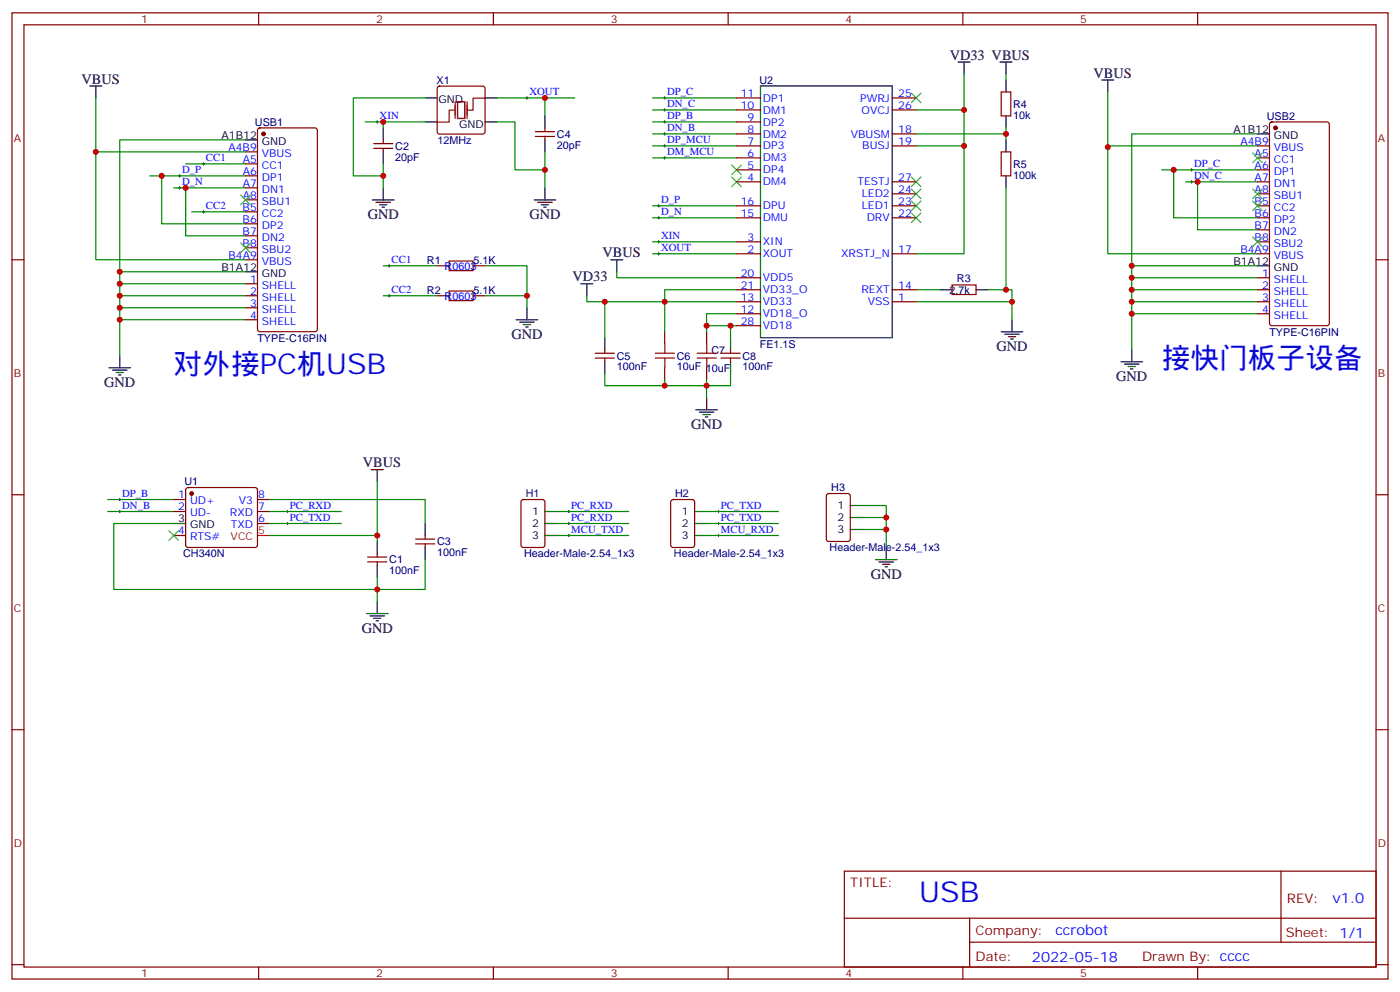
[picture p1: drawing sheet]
<svg xmlns="http://www.w3.org/2000/svg" width="412mm" height="292mm" viewBox="0 0 412 292" stroke-linecap="round" stroke-linejoin="round" font-family="sans-serif">
<g fill="none" stroke="#870000" stroke-width=".35">
<path d="M3.5 3.8h405.4v284.3h-405.4zM7.1 7.3h398.2v277.3h-398.2zM76.2 3.8v3.5M145.3 3.8v3.5M214.5 3.8v3.5M283.6 3.8v3.5M352.8 3.8v3.5M76.1 37.8l.5-.2h16.2l.6 .5 .1 58.8-.5 .7h-16.4l-.7-.4-.1-58.9zM129 25.6l.5-.3h12.7l.5 .3 .2 .5v12.7l-.2 .5-.5 .2h-12.7l-.5-.3-.2-.4v-12.7zM157.7 38.7h5.6M160.5 37.7v1M217 39.4h7"/>
<path d="M217 35.9h7M217 32.3h7M217 28.8h7M262.8 39.4h7.1M262.8 32.3h7.1M262.8 28.8h7.1M294.9 27.1h2.8v7h-2.8zM374.2 36.1l.4-.2h16.3l.6 .4 .1 58.8-.5 .7h-16.5l-.6-.4-.1-58.8zM72.3 44.7h3.5M72.3 48.2h3.5M72.3 51.8h3.5M72.3 55.3h3.5"/>
<path d="M72.3 58.8h3.5M110.1 43.7h5.6M110.1 42.3h5.6M112.9 41.2v1.1M112.9 43.7v1M157.7 40.1h5.6M160.5 40.1v1.1M217 53.5h7M217 50h7M217 46.5h7M217 42.9h7M262.8 53.5h7.1"/>
<path d="M262.8 42.9h7.1M262.8 57h7.1M294.9 44.7h2.8v7.1h-2.8zM370.4 53.5h3.5M370.4 50h3.5M370.4 46.5h3.5M370.4 42.9h3.5M370.4 57h3.5M3.5 76.4h3.6M72.3 76.4h3.5M72.3 62.3h3.5M72.3 65.9h3.5"/>
<path d="M72.3 69.4h3.5M72.3 72.9h3.5M128.8 78.2h3.5M132.3 76.8h7.1v2.8h-7.1zM139.3 78.2h3.6M217 64.1h7M217 60.6h7M217 74.7h7M217 71.2h7M262.8 64.1h7.1M262.8 60.6h7.1M262.8 74.7h7.1"/>
<path d="M370.4 64.1h3.5M370.4 60.6h3.5M370.4 74.7h3.5M370.4 71.2h3.5M370.4 67.6h3.5M405.3 76.4h3.6M72.3 87h3.5M72.3 83.5h3.5M72.3 90.6h3.5M72.3 94.1h3.5M128.8 87h3.5M132.3 85.6h7.1v2.9h-7.1z"/>
<path d="M139.3 87h3.6M195.8 97.6v3.5M208.1 97.6v3.5M217 92.3h7M217 88.8h7M217 85.3h7M217 81.7h7M217 95.8h7M262.8 88.8h7.1M262.8 85.3h7.1M280.5 83.9h7v2.8h-7zM370.4 92.3h3.5"/>
<path d="M370.4 88.8h3.5M370.4 85.3h3.5M370.4 81.7h3.5M175.3 105.4h5.7M175.3 104h5.7M178.2 102.9v1.1M178.2 105.4v1M195.8 108.2v3.5M208.1 108.2v3.5M212.4 105.4h5.6M212.4 104h5.6M215.2 102.9v1.1"/>
<path d="M215.2 105.4v1M3.5 145.6h3.6M51.2 147h3.5M51.2 150.5h3.5M51.2 157.6h3.5M54.9 143.7l.5-.2h19.7l.5 .2 .2 .5v16.2l-.2 .5-.5 .2h-19.7l-.5-.2-.2-.5v-16.2zM75.8 147h3.6M75.8 150.5h3.6M75.8 154.1h3.6M122.4 158.6h5.7M125.2 157.6v1M153.7 147.2l.5-.2h5.6l.7 .4v13l-.4 .7h-5.9l-.7-.4v-13z"/>
<path d="M197.8 147.2l.5-.2h5.6l.7 .4v13l-.5 .7h-5.8l-.7-.4v-13zM243.7 145.4l.4-.2h5.7l.6 .5 .1 12.9-.5 .7h-5.9l-.6-.4-.1-13zM405.3 145.6h3.6M108.3 165.3h5.6M108.3 163.9h5.6M111.1 162.9v1M111.1 165.3v1.1M122.4 160.1h5.7M125.2 160.1v1M3.5 214.7h3.6M405.3 214.7h3.6M248.7 256.4h156.6v28.2h-156.6z"/>
<path d="M377.3 256.4v20.9M248.7 270.2h156.5M285.6 277.3h119.6M285.6 270.2v14.1M3.5 283.9h3.6M76.2 284.6v3.5M145.3 284.6v3.5M214.5 284.6v3.5M283.6 284.6v3.5M352.8 284.6v3.5M405.3 283.9h3.6"/>
</g>
<g fill="none" stroke="#008700" stroke-width=".35">
<path d="M28.2 28.8v47.6h44.1M107.6 35.9h17.6M112.9 35.9v1.7M125.2 28.8h-21.1v23h8.8v-3.6M146.4 35.9h5.3v14.1h8.8M146.4 28.8h22.9M160.5 28.8v5.3M192.3 28.8h24.7M192.3 32.3h24.7M192.3 35.9h24.7M192.3 39.4h24.7M269.9 39.4h26.4"/>
<path d="M284 21.8v10.5h-14.1M284 32.3v10.6h-14.1M296.3 21.8v1.7M296.3 37.6v3.6M326.3 27.1v16.2M370.4 39.4h-37v63.5M28.2 44.7h44.1M44.1 51.8h28.2M47.6 51.8v14.1h24.7M51.2 55.3h21.1M54.7 55.3v14.1h17.6M54.7 48.2h17.6"/>
<path d="M72.3 41.2h-37v63.5M112.9 51.8v3.5M160.5 44.7v10.6M192.3 42.9h24.7M192.3 46.5h24.7M284 42.9v31.8h-14.1M296.3 55.3v30M342.2 50h28.2M345.7 50v14.1h24.7M349.2 53.5h21.2M352.8 53.5v14.1h17.6M370.4 42.9h-44.1v31.8h44.1"/>
<path d="M35.3 80h37M56.4 62.3h15.9M112.9 78.2h15.9M142.9 78.2h12.3v8.8M181.7 80v1.7h35.3M192.3 60.6h24.7M192.3 64.1h24.7M192.3 71.2h24.7M192.3 74.7h24.7M333.4 78.2h37M35.3 94.1h37M35.3 90.6h37"/>
<path d="M35.3 87h37M35.3 83.5h37M112.9 87h15.9M142.9 87h12.3v3.6M172.9 87v1.8h44.1M178.2 88.8v10.6M208.1 95.8h8.9M215.2 95.8v3.6M217 92.3h-8.9v5.3M217 85.3h-21.2v12.3M269.9 85.3h7M269.9 88.8h28.2"/>
<path d="M291 85.3h7.1v8.8M333.4 81.7h37M333.4 85.3h37M333.4 88.8h37M333.4 92.3h37M178.2 110v3.5h17.6M208.1 111.7v5.3M215.2 110v3.5h-19.4v-1.8M31.7 147h19.5M31.7 150.5h19.5M51.2 154.1h-17.7v19.4h91.7v-8.9M79.4 147h45.8v7.1"/>
<path d="M79.4 150.5h21.1M79.4 154.1h21.1M111.1 141.7v15.9h-31.7M111.1 157.6v1.7M164 150.5h21.2M164 154.1h21.2M164 157.6h21.2M208.1 150.5h21.2M208.1 154.1h21.2M208.1 157.6h21.2M254 148.8h7.1v12.3M254 152.3h7.1"/>
<path d="M254 155.8h7.1M111.1 169.9v7.1"/>
</g>
<g fill="none" stroke="#000" stroke-width=".29">
<path d="M110.8 35.9h.7M111.1 35.5v.7M154.9 28.8h.7M155.2 28.5v.7M195.4 35.9h.7M195.4 28.8h.7M195.4 32.3h.7M195.4 39.4h.7M195.8 28.5v.7M195.8 32v.7M195.8 35.5v.7M195.8 39.1v.7"/>
<path d="M52.6 51.8h.7M52.6 55.3h.7M52.9 51.4v.7M52.9 54.9v.7M59.6 48.2h.7M60 47.9v.7M195.4 42.9h.7M195.4 46.5h.7M195.8 42.6v.7M195.8 46.1v.7M350.7 53.5h.7M350.7 50h.7"/>
<path d="M351 49.6v.7M351 53.2v.7M59.6 62.3h.7M60 62v.7M114.3 78.2h.7M114.7 77.9v.7M193.7 60.6h.7M193.7 64.1h.7M193.7 74.7h.7M193.7 71.2h.7M194 60.2v.7M194 63.7v.8"/>
<path d="M194 70.8v.7M194 74.3v.7M114.3 87h.7M114.7 86.7v.7M34.9 147h.7M34.9 150.5h.7M35.3 146.6v.8M35.3 150.2v.7M84.3 150.5h.7M84.3 154.1h.7M84.7 150.2v.7M84.7 153.7v.7"/>
<path d="M167.2 150.5h.7M167.2 154.1h.7M167.2 157.6h.7M167.6 150.2v.7M167.6 153.7v.7M167.6 157.2v.7M211.3 150.5h.7M211.3 154.1h.7M211.3 157.6h.7M211.7 150.2v.7M211.7 153.7v.7M211.7 157.2v.7"/>
</g>
<g fill="none" stroke="#000" stroke-width=".35">
<path d="M282.2 18.3h3.6M284 18.3v3.5M294.6 18.3h3.5M296.3 18.3v3.5M26.5 25.3h3.5M28.2 25.3v3.5M112.9 37.6v3.6M125.2 35.9h3.6M125.2 28.8h3.6M142.9 35.9h3.5M142.9 28.8h3.5M160.5 34.1v3.5"/>
<path d="M224 25.3h38.8v74.1h-38.8zM296.3 23.5v3.6M296.3 34.1v3.5M324.6 23.5h3.5M326.3 23.5v3.6M370.4 39.4h3.5M72.3 41.2h3.5M109.7 58.8h6.4M110.8 59.5h4.2M112.9 44.7v3.5M112.9 55.3v3.5M157.3 58.8h6.4"/>
<path d="M158.4 59.5h4.2M160.5 41.2v3.5M160.5 55.3v3.5M296.3 41.2v3.5M296.3 51.8v3.5M72.3 80h3.5M111.8 60.3h2.2M112.5 61h.7M159.5 60.3h2.1M160.2 61h.7M179.9 76.5h3.5M181.7 76.5v3.5"/>
<path d="M370.4 78.2h3.5M152.1 94.1h6.3M153.1 94.8h4.2M154.2 95.5h2.1M154.9 96.2h.7M155.2 90.6v3.5M171.1 83.5h3.5M172.9 83.5v3.5M178.2 99.4v3.5M215.2 99.4v3.5M276.9 85.3h3.6M287.5 85.3h3.5"/>
<path d="M294.9 97.6h6.4M296 98.4h4.2M297 99.1h2.2M297.8 99.8h.7M298.1 94.1v3.5M32.1 108.2h6.4M33.2 108.9h4.2M34.2 109.6h2.1M34.9 110.3h.7M35.3 104.7v3.5M178.2 106.4v3.6M208.1 117.1v3.5"/>
<path d="M215.2 106.4v3.6M330.2 106.5h6.4M331.3 107.2h4.2M332.3 107.9h2.1M333 108.6h.7M333.4 102.9v3.6M109.4 138.2h3.5M111.1 138.2v3.5M205 120.6h6.3M206 121.3h4.3M207.1 122h2.1M207.8 122.7h.7"/>
<path d="M51.2 154.1h3.5M111.1 159.3v3.6M125.2 154.1v3.5M160.5 154.1h3.5M160.5 157.6h3.5M160.5 150.5h3.5M204.6 154.1h3.5M204.6 157.6h3.5M204.6 150.5h3.5M250.5 155.8h3.5M250.5 148.8h3.5M250.5 152.3h3.5"/>
<path d="M111.1 166.4v3.5M111.1 177v3.6M125.2 161.1v3.5M257.9 164.7h6.3M258.9 165.4h4.3M260 166.1h2.1M260.7 166.8h.7M261.1 161.1v3.6M108 180.6h6.3M109 181.3h4.2M110.1 182h2.1M110.8 182.7h.7"/>
</g>
<g fill="#870000" stroke="#870000" stroke-width=".35">
<circle cx="77.6" cy="39.4" r=".53"/>
<circle cx="56.4" cy="145.2" r=".53"/>
<circle cx="375.7" cy="37.6" r=".53"/>
</g>
<g fill="none" stroke="#3c3" stroke-width=".35">
<path d="M268.5 27.4l2.8 2.8M271.3 27.4l-2.8 2.8M70.9 57.4l2.8 2.8M73.7 57.4l-2.8 2.8M215.5 52.1l2.9 2.8M215.5 48.6l2.9 2.8M218.4 52.1l-2.9 2.8M218.4 48.6l-2.9 2.8M268.5 59.2l2.8 2.8M268.5 55.6l2.8 2.9M268.5 52.1l2.8 2.8M271.3 59.2l-2.8 2.8"/>
<path d="M271.3 55.6l-2.8 2.9M271.3 52.1l-2.8 2.8M369 45l2.8 2.9M369 55.6l2.8 2.9M369 59.2l2.8 2.8M371.8 45l-2.8 2.9M371.8 55.6l-2.8 2.9M371.8 59.2l-2.8 2.8M70.9 71.5l2.8 2.8M73.7 71.5l-2.8 2.8M268.5 62.7l2.8 2.8M271.3 62.7l-2.8 2.8"/>
<path d="M369 69.7l2.8 2.9M371.8 69.7l-2.8 2.9M49.7 156.2l2.9 2.8M52.6 156.2l-2.9 2.8"/>
</g>
<path d="M193 105.4h5.7M193 104h5.7M195.8 101.1v2.9M195.8 105.4v2.8M205.4 105.4h5.6M205.4 104h5.6M208.2 101.1v2.9M208.2 105.4v2.8" fill="none" stroke="#a10000" stroke-width=".35"/>
<path d="M133.7 32.4h-1.4v3.5h-3.5M134.1 29.9v5M134.8 29.9h2.1v5h-2.1zM137.6 29.9v5M142.9 28.9h-3.5v3.5h-1.8" fill="none" stroke="#870012" stroke-width=".35"/>
<path d="M75.8 157.6h3.6" fill="none" stroke="#f00" stroke-width=".35"/>
<g fill="#c00">
<circle cx="352.8" cy="53.5" r=".88"/>
<circle cx="345.7" cy="50" r=".88"/>
<circle cx="333.4" cy="81.7" r=".88"/>
<circle cx="333.4" cy="88.8" r=".88"/>
<circle cx="333.4" cy="78.2" r=".88"/>
<circle cx="333.4" cy="92.3" r=".88"/>
<circle cx="333.4" cy="85.3" r=".88"/>
<circle cx="326.3" cy="43.3" r=".88"/>
<circle cx="155.2" cy="87" r=".88"/>
<circle cx="35.3" cy="87" r=".88"/>
<circle cx="35.3" cy="94.1" r=".88"/>
<circle cx="35.3" cy="80" r=".88"/>
<circle cx="35.3" cy="90.6" r=".88"/>
<circle cx="35.3" cy="83.5" r=".88"/>
<circle cx="47.6" cy="51.8" r=".88"/>
<circle cx="54.7" cy="55.3" r=".88"/>
<circle cx="28.2" cy="44.7" r=".88"/>
<circle cx="208.1" cy="95.8" r=".88"/>
<circle cx="208.1" cy="113.5" r=".88"/>
<circle cx="298.1" cy="88.8" r=".88"/>
<circle cx="112.9" cy="35.9" r=".88"/>
<circle cx="112.9" cy="51.8" r=".88"/>
<circle cx="160.5" cy="28.8" r=".88"/>
<circle cx="160.5" cy="50" r=".88"/>
<circle cx="284" cy="32.3" r=".88"/>
<circle cx="284" cy="42.9" r=".88"/>
<circle cx="195.8" cy="113.5" r=".88"/>
<circle cx="178.2" cy="88.8" r=".88"/>
<circle cx="195.8" cy="88.8" r=".88"/>
<circle cx="215.2" cy="95.8" r=".88"/>
<circle cx="296.3" cy="85.3" r=".88"/>
<circle cx="296.3" cy="39.4" r=".88"/>
<circle cx="111.1" cy="157.6" r=".88"/>
<circle cx="111.1" cy="173.5" r=".88"/>
<circle cx="261.1" cy="152.3" r=".88"/>
<circle cx="261.1" cy="155.8" r=".88"/>
</g>
<g font-size="8.5" fill="#00f">
<text x="51.2" y="110">对外接PC机USB</text>
<text x="342.2" y="108.2">接快门板子设备</text>
<text x="270.8" y="265.4">USB</text>
</g>
<g font-size="4.2">
<text x="279.8" y="17.6">VD33 VBUS</text>
<text x="322.1" y="22.8">VBUS</text>
<text x="24" y="24.6">VBUS</text>
<text x="108.3" y="64.5">GND</text>
<text x="155.9" y="64.5">GND</text>
<text x="177.5" y="75.8">VBUS</text>
<text x="168.6" y="82.8">VD33</text>
<text x="150.6" y="99.7">GND</text>
<text x="293.5" y="103.3">GND</text>
<text x="30.7" y="113.9">GND</text>
<text x="328.8" y="112.1">GND</text>
<text x="203.6" y="126.2">GND</text>
<text x="106.9" y="137.5">VBUS</text>
<text x="256.5" y="170.3">GND</text>
<text x="106.5" y="186.2">GND</text>
</g>
<g font-size="4.2" fill="#00f">
<text x="392.5" y="265.6">v1.0</text>
<text x="310.9" y="275.2">ccrobot</text>
<text x="304" y="283">2022-05-18</text>
</g>
<g font-size="3.9" fill="#800">
<text x="250.5" y="260.9">TITLE:</text>
<text x="379.1" y="265.6">REV:</text>
<text x="287.4" y="275.1">Company:</text>
<text x="378.7" y="275.8">Sheet: 1/1</text>
<text x="287.4" y="282.8">Date:</text>
<text x="336.4" y="282.9">Drawn By: cccc</text>
</g>
<g font-size="3.2" fill="#800">
<text x="41.6" y="6.8">1</text>
<text x="110.8" y="6.8">2</text>
<text x="179.9" y="6.8">3</text>
<text x="249.1" y="6.8">4</text>
<text x="318.2" y="6.8">5</text>
<text x="4.1" y="41.9">A</text>
<text x="405.9" y="41.9">A</text>
<text x="4.1" y="111">B</text>
<text x="405.9" y="111">B</text>
<text x="4.1" y="180.2">C</text>
<text x="405.9" y="180.2">C</text>
<text x="4.1" y="249.3">D</text>
<text x="405.9" y="249.3">D</text>
<text x="41.6" y="287.6">1</text>
<text x="110.8" y="287.6">2</text>
<text x="179.9" y="287.6">3</text>
<text x="249.1" y="287.6">4</text>
<text x="318.2" y="287.6">5</text>
</g>
<g font-size="3.2" fill="#000080">
<text x="128.6" y="24.7">X1</text>
<text x="223.7" y="24.7">U2</text>
<text x="298.4" y="34.9">10k</text>
<text x="298.4" y="31.7">R4</text>
<text x="373.2" y="35.2">USB2</text>
<text x="75.1" y="37">USB1</text>
<text x="164.1" y="40.6">C4</text>
<text x="116.4" y="47.3">20pF</text>
<text x="116.4" y="44.1">C2</text>
<text x="128.9" y="42.4">12MHz</text>
<text x="164.1" y="43.8">20pF</text>
<text x="298.4" y="52.6">100k</text>
<text x="298.5" y="49.4">R5</text>
<text x="125.7" y="77.6">R1</text>
<text x="139.5" y="77.6">5.1K</text>
<text x="281.9" y="82.9">R3</text>
<text x="125.7" y="86.4">R2</text>
<text x="139.5" y="86.4">5.1K</text>
<text x="279.7" y="86.4">2.7k</text>
<text x="75.8" y="100.5">TYPE-C16PIN</text>
<text x="373.9" y="98.7">TYPE-C16PIN</text>
<text x="181.7" y="105.8">C5</text>
<text x="199.4" y="105.8">C6</text>
<text x="209.6" y="104">C7</text>
<text x="218.7" y="105.8">C8</text>
<text x="223.8" y="102.3">FE1.1S</text>
<text x="181.7" y="109">100nF</text>
<text x="199.4" y="109">10uF 10uF</text>
<text x="218.7" y="109">100nF</text>
<text x="54.3" y="142.8">U1</text>
<text x="154.9" y="146.4">H1</text>
<text x="198.9" y="146.4">H2</text>
<text x="244.9" y="144.6">H3</text>
<text x="128.8" y="160.5">C3</text>
<text x="54" y="164">CH340N</text>
<text x="114.7" y="165.8">C1</text>
<text x="128.8" y="163.7">100nF</text>
<text x="154.4" y="164">Header-Male-2.54_1x3</text>
<text x="198.5" y="164">Header-Male-2.54_1x3</text>
<text x="244.4" y="162.2">Header-Male-2.54_1x3</text>
<text x="114.7" y="169">100nF</text>
</g>
<g font-size="3.2" fill="#00f">
<text x="155.9" y="28">XOUT</text>
<text x="196.5" y="28">DP_C</text>
<text x="218.2" y="28.5">11</text>
<text x="224.7" y="29.9">DP1</text>
<text x="253.4" y="29.9">PWRJ</text>
<text x="264.6" y="28.5">25</text>
<text x="111.8" y="35">XIN</text>
<text x="196.5" y="31.5">DN_C</text>
<text x="196.5" y="35">DP_B</text>
<text x="218.2" y="32">10</text>
<text x="220.2" y="35.5">9</text>
<text x="224.7" y="33.4">DM1</text>
<text x="253.8" y="33.4">OVCJ</text>
<text x="264.6" y="32">26</text>
<text x="196.5" y="38.5">DN_B</text>
<text x="220.2" y="39.1">8</text>
<text x="224.7" y="40.5">DM2</text>
<text x="224.7" y="36.9">DP2</text>
<text x="250.6" y="40.5">VBUSM</text>
<text x="264.6" y="39.1">18</text>
<text x="60.7" y="47.4">CC1</text>
<text x="67.3" y="44.3">A4B9</text>
<text x="71.5" y="47.9">A5</text>
<text x="77.2" y="46.1">VBUS</text>
<text x="196.5" y="42.1">DP_MCU</text>
<text x="196.5" y="45.6">DM_MCU</text>
<text x="220.2" y="46.1">6</text>
<text x="220.2" y="42.6">7</text>
<text x="224.7" y="47.5">DM3</text>
<text x="224.7" y="44">DP3</text>
<text x="254" y="44">BUSJ</text>
<text x="264.6" y="42.6">19</text>
<text x="365.4" y="42.6">A4B9</text>
<text x="369.6" y="46.1">A5</text>
<text x="375.2" y="44.3">VBUS</text>
<text x="375.2" y="47.9">CC1</text>
<text x="53.6" y="50.9">D_P</text>
<text x="71.5" y="51.4">A6</text>
<text x="77.2" y="49.6">CC1</text>
<text x="77.2" y="53.2">DP1</text>
<text x="220.2" y="53.2">4</text>
<text x="220.2" y="49.6">5</text>
<text x="224.7" y="51">DP4</text>
<text x="264.6" y="53.2">27</text>
<text x="351.7" y="52.7">DN_C</text>
<text x="351.7" y="49.1">DP_C</text>
<text x="369.6" y="49.6">A6</text>
<text x="369.6" y="53.2">A7</text>
<text x="375.2" y="51.4">DP1</text>
<text x="53.6" y="54.4">D_N</text>
<text x="71.5" y="54.9">A7</text>
<text x="71.5" y="58.5">A8</text>
<text x="77.2" y="56.7">DN1</text>
<text x="194.7" y="59.7">D_P</text>
<text x="224.7" y="54.6">DM4</text>
<text x="252.6" y="54.6">TESTJ</text>
<text x="253.9" y="58.1">LED2</text>
<text x="264.6" y="56.7">24</text>
<text x="369.6" y="56.7">A8</text>
<text x="375.2" y="54.9">DN1</text>
<text x="375.2" y="58.5">SBU1</text>
<text x="60.7" y="61.5">CC2</text>
<text x="71.5" y="62">B5</text>
<text x="71.5" y="65.5">B6</text>
<text x="77.2" y="60.2">SBU1</text>
<text x="77.2" y="63.7">CC2</text>
<text x="194.7" y="63.2">D_N</text>
<text x="218.2" y="63.7">15</text>
<text x="218.2" y="60.2">16</text>
<text x="224.7" y="65.2">DMU</text>
<text x="224.7" y="61.6">DPU</text>
<text x="253.9" y="61.6">LED1</text>
<text x="255.3" y="65.2">DRV</text>
<text x="264.6" y="63.7">22</text>
<text x="264.6" y="60.2">23</text>
<text x="369.6" y="60.2">B5</text>
<text x="369.6" y="63.7">B6</text>
<text x="375.2" y="62">CC2</text>
<text x="375.2" y="65.5">DP2</text>
<text x="71.5" y="69">B7</text>
<text x="77.2" y="67.3">DP2</text>
<text x="77.2" y="70.8">DN2</text>
<text x="194.7" y="70.3">XIN</text>
<text x="220.2" y="70.8">3</text>
<text x="369.6" y="67.3">B7</text>
<text x="369.6" y="70.8">B8</text>
<text x="375.2" y="69">DN2</text>
<text x="67.3" y="76.1">B4A9</text>
<text x="71.5" y="72.6">B8</text>
<text x="77.2" y="74.3">SBU2</text>
<text x="77.2" y="77.9">VBUS</text>
<text x="115.4" y="77.3">CC1</text>
<text x="194.7" y="73.8">XOUT</text>
<text x="220.2" y="74.3">2</text>
<text x="224.7" y="75.7">XOUT</text>
<text x="224.7" y="72.2">XIN</text>
<text x="247.8" y="75.7">XRSTJ_N</text>
<text x="264.6" y="74.3">17</text>
<text x="365.4" y="74.3">B4A9</text>
<text x="375.2" y="72.6">SBU2</text>
<text x="375.2" y="76.1">VBUS</text>
<text x="73.7" y="83.1">1</text>
<text x="131" y="79.3">R0603</text>
<text x="218.2" y="81.4">20</text>
<text x="224.7" y="82.8">VDD5</text>
<text x="371.8" y="81.4">1</text>
<text x="375.2" y="83.1">SHELL</text>
<text x="73.7" y="86.7">2</text>
<text x="77.2" y="84.9">SHELL</text>
<text x="77.2" y="88.4">SHELL</text>
<text x="115.4" y="86.2">CC2</text>
<text x="131" y="88.2">R0603</text>
<text x="218.2" y="88.4">13</text>
<text x="218.2" y="84.9">21</text>
<text x="224.7" y="89.9">VD33</text>
<text x="224.7" y="86.3">VD33_O</text>
<text x="253.8" y="86.3">REXT</text>
<text x="255.6" y="89.9">VSS</text>
<text x="264.6" y="84.9">14</text>
<text x="264.6" y="88.4">1</text>
<text x="371.8" y="84.9">2</text>
<text x="371.8" y="88.4">3</text>
<text x="375.2" y="86.7">SHELL</text>
<text x="73.7" y="90.2">3</text>
<text x="73.7" y="93.7">4</text>
<text x="77.2" y="92">SHELL</text>
<text x="77.2" y="95.5">SHELL</text>
<text x="218.2" y="92">12</text>
<text x="218.2" y="95.5">28</text>
<text x="224.7" y="93.4">VD18_O</text>
<text x="371.8" y="92">4</text>
<text x="375.2" y="90.2">SHELL</text>
<text x="375.2" y="93.7">SHELL</text>
<text x="224.7" y="96.9">VD18</text>
<text x="36" y="146.1">DP_B</text>
<text x="36" y="149.7">DN_B</text>
<text x="52.5" y="146.6">1</text>
<text x="56" y="148.4">UD+</text>
<text x="70.4" y="148.4">V3</text>
<text x="76" y="146.6">8</text>
<text x="85.4" y="149.6">PC_RXD</text>
<text x="168.3" y="149.6">PC_RXD</text>
<text x="212.4" y="149.6">PC_TXD</text>
<text x="52.5" y="150.2">2</text>
<text x="56" y="151.9">UD-</text>
<text x="67.7" y="151.9">RXD</text>
<text x="68" y="155.5">TXD</text>
<text x="76" y="150.2">7</text>
<text x="76" y="153.7">6</text>
<text x="85.4" y="153.2">PC_TXD</text>
<text x="168.3" y="153.2">PC_RXD</text>
<text x="212.4" y="153.2">PC_TXD</text>
<text x="52.5" y="157.2">4</text>
<text x="56" y="159">RTS#</text>
<text x="168.3" y="156.7">MCU_TXD</text>
<text x="212.4" y="156.7">MCU_RXD</text>
</g>
<g font-size="3.2">
<text x="129.1" y="30.3">GND</text>
<text x="65.3" y="40.8">A1B12</text>
<text x="135.3" y="37.7">GND</text>
<text x="363.4" y="39.1">A1B12</text>
<text x="375.2" y="40.8">GND</text>
<text x="77.2" y="42.6">GND</text>
<text x="363.4" y="77.9">B1A12</text>
<text x="65.3" y="79.6">B1A12</text>
<text x="77.2" y="81.4">GND</text>
<text x="375.2" y="79.6">GND</text>
<text x="246.7" y="149.8">1</text>
<text x="52.5" y="153.7">3</text>
<text x="56" y="155.5">GND</text>
<text x="156.7" y="151.6">1</text>
<text x="156.7" y="155.1">2</text>
<text x="200.8" y="151.6">1</text>
<text x="200.8" y="155.1">2</text>
<text x="246.7" y="153.4">2</text>
<text x="156.7" y="158.6">3</text>
<text x="200.8" y="158.6">3</text>
<text x="246.7" y="156.9">3</text>
</g>
<g font-size="3.2" fill="#f00">
<text x="67.9" y="159">VCC</text>
<text x="76" y="157.2">5</text>
</g>
</svg>
